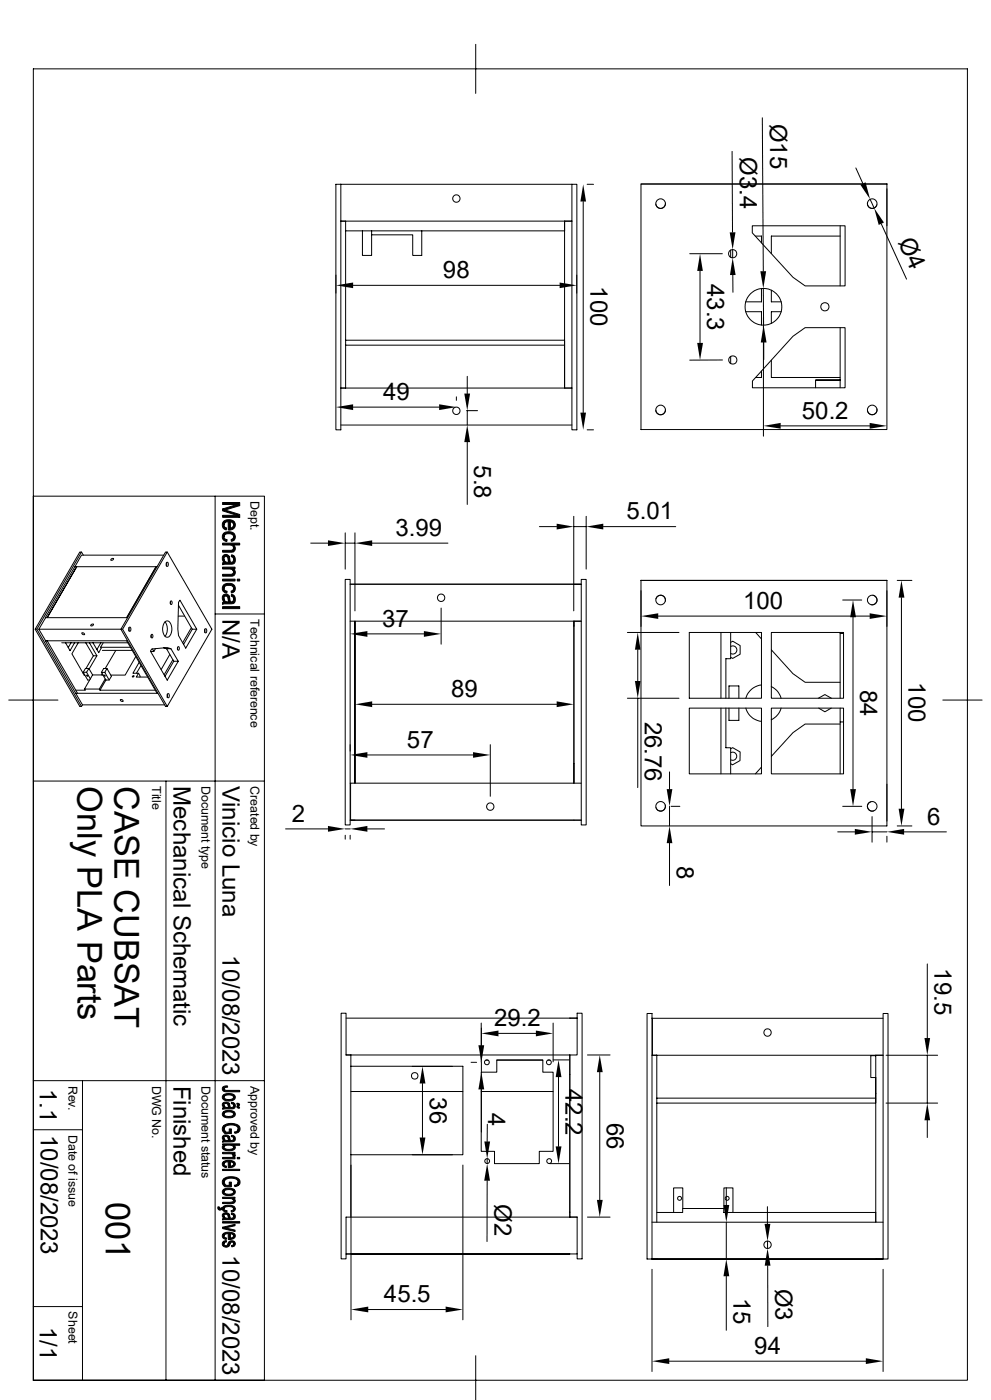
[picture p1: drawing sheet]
<svg xmlns="http://www.w3.org/2000/svg" width="297mm" height="420mm" viewBox="0 0 297 420" stroke-linecap="round" stroke-linejoin="round" font-family="sans-serif">
<g fill="none" stroke="#000" stroke-width=".3">
<path d="M142.6 13.3v14.7M10 20.7h279.9v393.4h-279.9zM228.5 35.3l.3 46.1M102.2 55.3v73.6h-1.5v-73.6h70.7M171.4 55.3h1.5v73.6h-1.5zM176 55.3h1.9M192.1 55.2h73.7v73.7h-73.7zM192.1 55.2h73.8M219.4 45.4l.1 24.3M256.5 50.4l2.1 4.7M260.8 59.8l1.2 2.6M265.8 56.6v11.1"/>
<path d="M103.6 66.3h65.6v3h-65.6zM103.6 66.3h-1.4M103.6 69.3v47.1M108.6 69.3v7.3h2.8v-7.3M126.4 69.3v7.3h-2.7v-6.2h-12.3M169.2 66.3h2.2h-2.2v50.1h2.2h-69.2M174.8 60.5v63.3M199.4 60.9a1.45 1.45 0 0 1-1.2 1.6 1.45 1.45 0 0 1-1.6-1.2M206.7 76.1h9.8M219 75v2.2M219.6 74.8v2.5M225.5 67.7h27.8v18.1h-12l-3.6-2.6-12.2-13.4z"/>
<path d="M226.4 70.8h1.8v2.1M251.8 67.7v18.1M251.8 70.8h-20.6v5.3M260 60.7a1.44 1.44 0 0 0 1.1 1.8 1.44 1.44 0 0 0 1.7-1.1M264.1 67.1l7.6 16.6M100.7 82.5v5.4M105.8 85.6h61.9M172.8 82.5v5.4M209.8 81.3v21.6M219.6 82.5l.1 5.2M223.5 93.5h4.7v4M228.2 86.6v4h-4.7"/>
<path d="M228.8 86.5l.1 11.1M228.8 95.2v35.7M231.2 87v3.6h2.9M234.1 93.5h-2.9v3.5M251.8 98.3v18M103.6 102.1h65.6v1.4M103.6 103.5h65.6M136.8 119v1.1M140 112.9v5.2M169.2 103.5v12.9M169.2 105h.1M216.5 108h-9.8"/>
<path d="M219 106.9v2.2M228.2 111.3v1.9h-1.7M228.9 102.7v5.2M231.2 108v5.2h20.6M237.7 100.9l3.6-2.6h12v18h-27.8v-2zM244.4 114h7.4h-7.4v2.3M102.2 127.5h69.2M105.8 122.1h25.8M139.9 123.2h3.2M140 123.2v4.3M140 132.6v18.7M176 128.9h1.9"/>
<path d="M199.4 122.9a1.44 1.44 0 0 1-1.3 1.5 1.44 1.44 0 0 1-1.5-1.3M234 127.8h26.6M262.8 122.7a1.43 1.43 0 0 1-1.1 1.7 1.43 1.43 0 0 1-1.7-1.1M10 148.8h69.2v265.3h-69.2M64.5 148.8v265.3M103.5 159.9v10.8M106.4 159.9v23.4M161.7 158h5.1M172 154.9v28.4M172 158h3.7M175.7 154.9v15.8M180.8 158h21.7"/>
<path d="M22.4 170h24.7M22.4 170l-8.8 15.3M23 170l-8.9 15.3M23.9 165.6h.5l-13.4 23.2h-.5zM24.4 165.6l.6 .9M33.4 167.6l.5-.1a.42 .42 0 0 1-.2 .5 .42 .42 0 0 1-.5-.1zM46.8 170l-8.8 15.3M49.1 166.5h-24.7l-2 3.5M49.6 165.6h.5l-13.4 23.2h-.5zM49.9 168.8v.9M49.9 168.8l.1-.1a.61 .61 0 0 1 .5 .6 .61 .61 0 0 1-.5 .6zM50.1 165.6l13.4 23.2-13.4 23.1"/>
<path d="M93.1 162.9h5.2M103.5 162.9h2.9M103.5 173.8h1.4v73.7h-1.4zM104.9 175.3h69.3zM111.5 162.9h22.7M174.2 173.8h1.5v73.7h-1.5zM192.1 174.1h73.7v73.7h-73.7zM192.1 177.2v10.7M196.6 179.6a1.45 1.45 0 0 1 1.8-1 1.45 1.45 0 0 1 1 1.8M261.6 178.6a1.45 1.45 0 0 1 1.2 1.6 1.45 1.45 0 0 1-1.6 1.2M268.9 174.1h4.4M270.2 179.3v63.3"/>
<path d="M10.5 188.8l13.4 23.1h.5l.3-.4M11 188.8l13.4 23.1M13.6 192.2l9.1 15.8M13.6 192.2h.5M13.7 185.3h-.1M14.1 192.2h.1M14.1 192.2l9.1 15.8M18.5 192.8h19.8M19.6 192.8l1.4 2.4 1.4-2.4M21.3 192.8l-.9 1.5M23.5 192.8l-2 3.3 3.8 6.5 .1-.1M24.5 189.9a.48 .48 0 0 1 .6 0 .48 .48 0 0 1 .1 .5l-.5-.1z"/>
<path d="M25.7 192.8l2.3 3.9h1l-2.3 4M26.8 192.8l2.2 3.9M27.4 187.3l.5-.1a.42 .42 0 0 1-.2 .5 .42 .42 0 0 1-.5-.1zM27.9 192.8l1.7 3 .7-1.3-.2-.3M28 196.7l-2.2 3.8M30.2 192.8l-1.2 2.1M30.7 195.1h8.9M30.9 192.8l-.8 1.4h9M34.7 195.1l-3.2 5.4M36.7 188.8l13.4 23.1h-.5l-13.4-23.1h-24.6l2.1 3.4h24.5h-.2l9.1 15.8M38.2 185.3h-24.5l-2.1 3.5M38.6 188.3v.9"/>
<path d="M38.7 188.3l.1-.1a.61 .61 0 0 1 .4 .6 .61 .61 0 0 1-.4 .6zM38.7 189.2v.1M40.7 197l-3.2 5.5h-4.3M41.7 198.7l-1.9 3.3h1.7l-.6 1.1h3.3M42.2 199.6l-1.3 2.4M45.2 195.5h.9M45.3 190.5v.6M45.4 190.3a.52 .52 0 0 1 .4 .5 .52 .52 0 0 1-.4 .5l-.1-.5zM46.6 194.6l-.5 .9-.4-.9M49.1 194.4l.8 .2 2.2 3.8-2.7 4.5M49.4 186.6a3.6 3.6 0 0 1 0 4.3M49.6 186.4a1.28 1.28 0 0 1 1.8 1.4 3.1 3.1 0 0 1-1 3.3 1.68 1.68 0 0 1-1.6-1.9l.1-1.4z"/>
<path d="M49.9 194.6h1.3l-1.1-.3-4.6 .4-.4 .6 5 8.7 3.3-5.6M50.9 196.3l-2.6 4.6M51.1 180.5v.6M51.2 180.3a.52 .52 0 0 1 .4 .5 .52 .52 0 0 1-.4 .5l-.2-.5zM51.2 194.6l2.2 3.8h-1.3M51.8 197.9l-2.6 4.5M53.2 194.8h.1M53.2 194.2v.6M53.3 194a.52 .52 0 0 1 .5 .5 .52 .52 0 0 1-.5 .5l-.1-.5zM53.4 184.8h1.9M53.5 181.6l4.1 7.2-2.6 4.5M57.4 188.3l-2.7 4.5"/>
<path d="M57.6 188.8h1.4l-3.3 5.6-2.2-3.7-.2-2 .2-8 .4-.7 5.1 8.8M61.3 188.8v.9M61.4 188.8l.1-.2a.61 .61 0 0 1 .5 .6 .61 .61 0 0 1-.5 .6zM64.5 184.2h14.7M104.9 186.4h69.3M106.4 186.4v48.5M110.1 190.2h16.9M132.2 182.4v10.9M172 187.8h.1M172 186.4v48.6M188 189.7h15.5M191.1 194.9v9.4"/>
<path d="M197.3 184.8h63.3M206.6 189.7h21.6v19.8h-21.6zM216.1 189.7v19.8M219 192.7l.6-.3 2.2 1.3v2.6l-2.2 1.2-.6-.3M219 189.7v7.9h-1.4v11.9M219 193.9a1.22 1.22 0 0 1 1.9 1.1 1.22 1.22 0 0 1-1.9 1M226.5 189.7l1.7 2M231.2 189.7h21.6v19.8h-21.6zM231.2 194.9l6.5 7.2 3.6 2.6h10.5M251.8 189.7v19.8M251.8 190h1M252.6 180h5.7"/>
<path d="M255.7 185.2v51.5M2.6 210h14.8M22.7 208h.1M24.7 211.5h24.6M25 201.8l-.1 .2M25.3 206.7l.2 .4h-2.8M26 201.7h-1.1l1.4 2.3h.5M26.6 200.5h-1l-.7 1.2M27.1 203.7l-1.8 3h4.5M27.8 202.5l-1.2-2-.6 1.2 1.1 2 .6-1.2h3.2M30.6 202.1l-.2 .4M31.4 201.7l.6-1.2 1.4 2.4-.7 1.1h-.9l-1.8 3.1h16.5"/>
<path d="M31.5 203.7l-1.1-2h1l1.3 2.3M31.8 204l-.3-.3-1.7 3 .2 .4M32 200.5h-.9l-.7 1.2M36.1 209.9a.48 .48 0 0 1 .5 0 .48 .48 0 0 1 .2 .5l-.5-.1zM41.5 202l.5 .9-.1 .2M47.1 208h-24.4l2 3.5M47.1 208h.2M50.1 208.2l.1 .8M50.2 208.2l.1-.1a.61 .61 0 0 1 .5 .6 .61 .61 0 0 1-.5 .6zM111.5 211.3h55.3M188 209.5h15.5M191.1 209.5v26.8"/>
<path d="M206.6 212.4h21.6v19.8h-21.6zM216.1 212.4v19.8M217.6 212.4v11.9h1.4v7.9M218.5 209.5v-3.7h2.9v3.7M218.5 212.4v3.7h2.9v-3.7M223.5 212.4a5.5 5.5 0 0 0 4.7 4M228.2 205.5a5.5 5.5 0 0 0-4.7 4M231.1 206a5.2 5.2 0 0 1 3 3.5M231.2 212.4h21.6v19.8h-21.6zM234.1 212.4a5.6 5.6 0 0 1-3 3.5M245.3 209.5l1.9-1.1 2 1.1M245.4 212.4l1.8 1.1 1.9-1.1"/>
<path d="M251.8 212.4v19.8M251.8 216.6h1M251.8 217.2h-10.5l-3.6 2.6-6.5 7.1M282.6 210h11.7M10 234.3h69.2M49.7 234.3v179.8M104.9 234.9h.2M104.9 223.4v1.9M110.1 226.5h31.7M146.9 223.4v15.5M172 229.1h.1M174.2 234.9h-69.1v11.1h69.1h-69.3"/>
<path d="M200.7 231.6v5.1M219 224.6l.6-.3 2.2 1.3v2.6l-2.3 1.2-.5-.3M219 225.8a1.23 1.23 0 0 1 1.8 1.1 1.23 1.23 0 0 1-1.8 1.1M228.2 230.1l-1.8 2.1M85.6 248.7h12.7M103.5 250.6v1.2M103.5 248.7h1.4M104.9 250.6v1.2M110.1 248.7h5.1M199.4 241.5a1.45 1.45 0 0 1-1 1.8 1.45 1.45 0 0 1-1.8-1M200.7 241.9v5.9M200.7 252.9v12.7"/>
<path d="M201.1 241.9h2.7M251.1 249.6h5.1M252.6 241.9h5.7M261 240.5a1.42 1.42 0 0 0-.9 1.8 1.42 1.42 0 0 0 1.7 .9M261.4 245v7.6M261.4 249.6h4.4M265.8 250.9v1.7M268.9 247.8h4.4M271 249.6h12.6M277.9 289.2v22.2M105.2 319.9h33.5v26.5h-33.5M105.2 316.5v48.6"/>
<path d="M123.5 319.9h12.1M141.2 318.7h1.6M144.2 306.9v11.7M144.3 308.4v5.2M144.3 318.7v2.9M145.6 318.1h.7M148.9 318.1h13.8M149.4 310h11.2M164.2 318.1h.7M165.8 306.9v11.7M165.8 318h4.7M170.8 316.5h-67.1v-12.5h-1.5v73.7h1.5v-1.5h67.1"/>
<path d="M170.8 316.5h2.2v-12.5h1.5v73.7h-1.5v-1.5M170.8 316.5v48.6h2.2M173 305.4h-69.3M176.1 316.5h6.7M195.4 316.6h1.5M195.5 305.5h-.1M196.9 316.6v50M262.5 316.6l-1.5 .1v6.6h1.5v6.1h-65.6M262.5 316.6v50h2.2M264.7 305.5h-69.2v11.1h69.2h-2.2M264.7 304h1.4v73.7h-1.4zM265.6 316.6h15.4"/>
<path d="M277.9 316.6v14.3M10 338.9h14.7M10 324.2h69.2M24.7 324.2v89.9M105.2 327.4h33.5M126.6 325v16.2M144.2 327.4h21.6M144.2 321.6h4.7v-3.6h13.8v3.6h3.1v23.8h-4.2v3.7h-13.4v-3.7h-4zM144.3 326.8v12.8M146 337.3v5.1M167.4 323.1v20.8M170.8 322.4h.1"/>
<path d="M179.7 321.6v38.4M262.5 329.4v1.5h-65.6M262.5 328h.1M265.6 330.9h15.4M277.9 336.1v5.1M105.2 349.5v46.4M123.5 346.4h12.1M138.7 349.5v46.4M146 354.2v18.2M146 347.6v1.5M164.7 349.1h5.8M217.7 356.3v5.2"/>
<path d="M103.7 365.1h69.3v11.1h-69.3zM170.8 363.6h.1M176.1 365.1h6.7M195.4 377.7v-73.7h-1.5v73.7h70.8M204.6 362.5v-6.1h-2.7v7.3M216.9 362.5l.1-6.1h2.7v7.3M216.9 362.5h-12.3v1.2h-7.8M216.9 362.5v1.2h45.6v2.9h-67.1M217.7 366.6v11.1M230 362v5.2M230 372.3v2.2M230.1 379.7v18.3"/>
<path d="M10 392h14.7M110.4 392.9h23.2M195.4 380.8v30.6M217.7 382.9v16.2M264.7 380.8v30.6M142.6 406.7v13.2M200.6 408.3h58.9"/>
<circle cx="136.8" cy="59.6" r="1.11"/>
<circle cx="198" cy="61.1" r="1.43"/>
<circle cx="219.6" cy="76.1" r="1.23"/>
<circle cx="261.4" cy="61.1" r="1.43"/>
<circle cx="228.8" cy="92" r="5.5"/>
<circle cx="247.2" cy="92" r="1.23"/>
<circle cx="219.6" cy="108" r="1.23"/>
<circle cx="136.8" cy="123.2" r="1.11"/>
<circle cx="198" cy="123" r="1.43"/>
<circle cx="261.4" cy="123" r="1.43"/>
<circle cx="132.2" cy="179.3" r="1.11"/>
<circle cx="198" cy="180" r="1.43"/>
<circle cx="261.4" cy="180" r="1.43"/>
<circle cx="26.1" cy="202.7" r=".21"/>
<circle cx="31.3" cy="202.7" r=".21"/>
<circle cx="39.9" cy="202.9" r=".25"/>
<circle cx="146.9" cy="242" r="1.11"/>
<circle cx="198" cy="241.9" r="1.43"/>
<circle cx="261.4" cy="241.9" r="1.43"/>
<circle cx="145.9" cy="318.7" r=".73"/>
<circle cx="164.5" cy="318.7" r=".73"/>
<circle cx="230" cy="309.8" r="1.11"/>
<circle cx="124.3" cy="322.7" r=".98"/>
<circle cx="146" cy="348.3" r=".73"/>
<circle cx="164.6" cy="348.3" r=".73"/>
<circle cx="203.7" cy="359.5" r=".59"/>
<circle cx="217.9" cy="359.5" r=".59"/>
<circle cx="230" cy="373.4" r="1.11"/>
</g>
<g fill="#000" stroke="#000" stroke-width=".3">
<path d="M67.1 156.3v1.3l.4 .6 .4 .2-.1 .6a1.51 1.51 0 0 1-1.1-1.1 1.51 1.51 0 0 1 .4-1.6z" fill-rule="evenodd"/>
<path d="M67.2 156.3a2.73 2.73 0 0 1 2.8 0v1.2l-.3-.7-.8-.3v2.5h-.5v-2.5l-.9 .3-.4 .7z" fill-rule="evenodd"/>
<path d="M68.9 156.5v1.9l.6-.1 .4-.4 .1-1.6a1.53 1.53 0 0 1 .4 1.8 1.53 1.53 0 0 1-1.5 .9z" fill-rule="evenodd"/>
<path d="M66.7 152.7l5.1 1.6v.9l-.8-.6-4.3-1.4z" fill-rule="evenodd"/>
<path d="M66.7 152.7l4.4-1.4 .7 .4-4.3 1.3z" fill-rule="evenodd"/>
<path d="M66.7 154.6h4.3l.8 .6h-5.1z" fill-rule="evenodd"/>
<path d="M66.7 150.7h5.1v1l-.7-.4h-4.4z" fill-rule="evenodd"/>
<path d="M67.1 167.6l.1 1.1z" fill-rule="evenodd"/>
<path d="M67.1 179.5l.1 1.1z" fill-rule="evenodd"/>
<path d="M66.9 160.1l.2-.2 .1 1.5 .9 .5-.1 .5a1.42 1.42 0 0 1-1.3-.8 1.42 1.42 0 0 1 .2-1.5z" fill-rule="evenodd"/>
<path d="M66.9 175.6l.2-.2v1.3l.3 .4 .7 .3-.1 .5a1.42 1.42 0 0 1-1.3-.8 1.42 1.42 0 0 1 .2-1.5z" fill-rule="evenodd"/>
<path d="M66.9 166.6a1.1 1.1 0 0 1 1.7 .2l-.1 1.8a1.68 1.68 0 0 0-.8-1.6l-.5 .3-.1 1.3a1.56 1.56 0 0 1-.2-2z" fill-rule="evenodd"/>
<path d="M66.9 178.5a1.16 1.16 0 0 1 1.7 .2l-.1 1.8a1.69 1.69 0 0 0-.8-1.7l-.5 .3-.1 1.4a1.53 1.53 0 0 1-.2-2z" fill-rule="evenodd"/>
<path d="M66.7 165.1h2.8l.4-.3 .1-.4v1.1l-.4 .2h-2.9z" fill-rule="evenodd"/>
<path d="M69.9 170.6l.1 1z" fill-rule="evenodd"/>
<path d="M69.3 161.8l.5-.2 .2-.5v1l-.7 .3z" fill-rule="evenodd"/>
<path d="M69.4 166.5l.6 .2v1.2l-.1-.6-.6-.3z" fill-rule="evenodd"/>
<path d="M70 176.5v1.1l-.7 .3v-.6l.6-.3z" fill-rule="evenodd"/>
<path d="M69.4 178.3l.6 .3v1.1l-.1-.5-.6-.3z" fill-rule="evenodd"/>
<path d="M66.7 170.1h3.7v.5h-.5v.6l-.7-.5h-2.5z" fill-rule="evenodd"/>
<path d="M66.7 173.7h3.7v.6h-3.7z" fill-rule="evenodd"/>
<path d="M67.1 159.9a2.04 2.04 0 0 1 3.4 1.3l-.5 .9v-1a1.63 1.63 0 0 0-2.8-.4l-.1 .3z" fill-rule="evenodd"/>
<path d="M70 163.5a1.24 1.24 0 0 1 0 2z" fill-rule="evenodd"/>
<path d="M67.2 168l.4 .6 1 .1v-1.9l.3 1.2a.58 .58 0 0 0 .7 .7 .58 .58 0 0 0 .4-.8v-1.2a1.43 1.43 0 0 1 .5 1.6 1.43 1.43 0 0 1-1.4 .9l-2.4 .2v-.6l.5-.1z" fill-rule="evenodd"/>
<path d="M66.7 172.3l3-.1 .3-.5v-1a1.19 1.19 0 0 1 .4 1.5 1.19 1.19 0 0 1-1.4 .6h-2.3z" fill-rule="evenodd"/>
<path d="M67.1 175.4a1.97 1.97 0 0 1 2.2-.4 1.97 1.97 0 0 1 1.2 1.8l-.5 .8v-1.1a1.67 1.67 0 0 0-2.7-.5l-.2 .5z" fill-rule="evenodd"/>
<path d="M67.2 179.9l.6 .6 .8 .1v-1.9l.3 1a.61 .61 0 0 0 .5 .9 .61 .61 0 0 0 .6-.9v-1.1a1.43 1.43 0 0 1 .5 1.6 1.43 1.43 0 0 1-1.4 .9l-2.4 .2v-.6l.5-.1z" fill-rule="evenodd"/>
<path d="M66.7 162.9h5.1v.6h-1.8v2v-1.2l-.2-.5-.9-.3h-2.2z" fill-rule="evenodd"/>
<path d="M71.1 173.7h.7v.6h-.7z" fill-rule="evenodd"/>
<path d="M66.7 182h5.1v.6h-5.1z" fill-rule="evenodd"/>
<path d="M67.1 331.5l.1 .8z" fill-rule="evenodd"/>
<path d="M66.8 326.1l1.4-.3v.3l-.9 .3-.1 1a.83 .83 0 0 1-.4-1.3z" fill-rule="evenodd"/>
<path d="M66.9 330.8a1.54 1.54 0 0 1 1.7 .2l-.1 1.2a.97 .97 0 0 0-1.1-1.1l-.3 .4v.7a.86 .86 0 0 1-.2-1.4z" fill-rule="evenodd"/>
<path d="M67.2 328.3l1.2-.3 1.1 .1 .5 .2v.9a1.8 1.8 0 0 0-2.9 0z" fill-rule="evenodd"/>
<path d="M69.4 330.7l.6 .1v.9l-.1-.4-.6-.3z" fill-rule="evenodd"/>
<path d="M67.1 333.4l1.1-.3 1.3 .1 .5 .2v.8a1.87 1.87 0 0 0-2.9 0z" fill-rule="evenodd"/>
<path d="M66.8 328.5l.3-.1v.8a1.88 1.88 0 0 0 2.9 .1v-1a1.07 1.07 0 0 1 .4 1.4 1.07 1.07 0 0 1-1.3 .5h-1.1a1.12 1.12 0 0 1-1.1-.4 1.12 1.12 0 0 1-.1-1.3z" fill-rule="evenodd"/>
<path d="M67.2 331.8l.4 .4h1v-1.2l.1 .2a.78 .78 0 0 0 .3 .8 .78 .78 0 0 0 .8 .1l.2-.4v-.9a1.01 1.01 0 0 1 .4 1.4 1.01 1.01 0 0 1-1.3 .5l-2.4 .1v-.4l.5-.1z" fill-rule="evenodd"/>
<path d="M66.8 333.6l.3-.2v.8a1.84 1.84 0 0 0 2.9 .1v-.9a1.05 1.05 0 0 1 .4 1.3 1.05 1.05 0 0 1-1.2 .6h-1.2a1.12 1.12 0 0 1-1.1-.5 1.12 1.12 0 0 1-.1-1.2z" fill-rule="evenodd"/>
<path d="M71.3 331.4l.1 1-.4-.3z" fill-rule="evenodd"/>
<path d="M70.2 339.6l.8-.2 .4-.7v1l-1 .3z" fill-rule="evenodd"/>
<path d="M71 331a.57 .57 0 0 1 .8 .2 .57 .57 0 0 1-.3 .8l-.1 .4-.1-1-.3-.1z" fill-rule="evenodd"/>
<path d="M71.5 332l.3 .1v.3h-.3z" fill-rule="evenodd"/>
<path d="M67.2 326.6l.6 .5h4v.4h-4.3l-.3-.1z" fill-rule="evenodd"/>
<path d="M67.3 337.5l1.7-.5 1.8 .3a1.33 1.33 0 0 1 1.1 1 1.33 1.33 0 0 1-.5 1.4v-1a2.29 2.29 0 0 0-3.1-1.1 1.25 1.25 0 0 0-1.1 1.1z" fill-rule="evenodd"/>
<path d="M66.7 350.8h5.1v.4h-5.1z" fill-rule="evenodd"/>
<path d="M67.1 341.4l.1 .8z" fill-rule="evenodd"/>
<path d="M67.1 343.6v.6z" fill-rule="evenodd"/>
<path d="M66.8 348.6l.3-.2v.9l.8 .5-.1 .5a1.05 1.05 0 0 1-1-.5 1.05 1.05 0 0 1 0-1.2z" fill-rule="evenodd"/>
<path d="M66.9 340.7a1.45 1.45 0 0 1 1.7 .2l-.1 1.2a.94 .94 0 0 0-1.2-1.1l-.2 1.1a.88 .88 0 0 1-.2-1.4z" fill-rule="evenodd"/>
<path d="M67 337.7l.2-.1 .1 1.3 .5 .7h.9v-.9h.6v1.4h-1.9l-.2-.2-.6-.9 .1-.8z" fill-rule="evenodd"/>
<path d="M67 353.7l.2-.1 .1 1.3 .4 .7h1v-1h.6v1.4h-1.9l-.4-.4-.4-.7 .1-.7z" fill-rule="evenodd"/>
<path d="M69.9 359.5l.1 .7z" fill-rule="evenodd"/>
<path d="M69.4 340.6l.6 .1v.9l-.2-.5-.5-.1z" fill-rule="evenodd"/>
<path d="M67.1 348.4l1-.3 1.7 .2 .2 .1v.8l-.3-.5-.8-.2v1.8h-.5v-1.8l-.9 .2-.4 .6z" fill-rule="evenodd"/>
<path d="M67.1 356.7l1.1-.3 1.3 .1 .5 .2v.8a1.87 1.87 0 0 0-2.9 0z" fill-rule="evenodd"/>
<path d="M66.7 345.7h3.7v.4h-.5l-.1 .4-.7-.4h-2.4z" fill-rule="evenodd"/>
<path d="M66.7 347.2h3.7v.4h-3.7z" fill-rule="evenodd"/>
<path d="M66.7 359.2h3.7v.3h-.5v.4l-.9-.4h-2.3z" fill-rule="evenodd"/>
<path d="M67.2 341.7l.5 .4h.9v-1.2l.1 .2a.9 .9 0 0 0 .9 1l.4-.4v-1a1.01 1.01 0 0 1 .4 1.4 1.01 1.01 0 0 1-1.3 .5l-2.4 .1v-.4l.5-.1z" fill-rule="evenodd"/>
<path d="M66.7 343.9l.4-.3v.6a1.95 1.95 0 0 0 2.9 0v-.6a.81 .81 0 0 1 .4 1 .81 .81 0 0 1-.9 .5l-1.2 .1a1.29 1.29 0 0 1-1.6-1.3z" fill-rule="evenodd"/>
<path d="M69.9 346.1l.6 .3-.1 .5-.7-.1z" fill-rule="evenodd"/>
<path d="M68.9 348.5v1.3h.4l.6-.3 .1-1.1a1 1 0 0 1 .4 1.3 1 1 0 0 1-1.2 .5l-.3 .1z" fill-rule="evenodd"/>
<path d="M66.8 357l.3-.3v.8a1.84 1.84 0 0 0 2.9 .2v-1a1.05 1.05 0 0 1 .4 1.3 1.05 1.05 0 0 1-1.2 .6h-1.2a1.12 1.12 0 0 1-1.1-.4 1.12 1.12 0 0 1-.1-1.2z" fill-rule="evenodd"/>
<path d="M70.2 355.6l.9-.4 .3-.6-.1 1.1-.9 .3z" fill-rule="evenodd"/>
<path d="M66.7 343.2h5.1v.4h-1.8v.6a2.14 2.14 0 0 0-2.8-.2v-.5h-.5z" fill-rule="evenodd"/>
<path d="M71.1 347.2h.7v.4h-.7z" fill-rule="evenodd"/>
<path d="M67.3 353.5l.7-.4 1.3-.1 1.7 .4a1.29 1.29 0 0 1 .9 1 1.29 1.29 0 0 1-.5 1.2v-1a2.29 2.29 0 0 0-3.1-1.1 1.25 1.25 0 0 0-1.1 1.1z" fill-rule="evenodd"/>
<path d="M65.3 362l.4 .1v.9l-.4-.4z" fill-rule="evenodd"/>
<path d="M66.7 366.5h5.1v.4h-5.1z" fill-rule="evenodd"/>
<path d="M67.1 364.7l.1 .8z" fill-rule="evenodd"/>
<path d="M66.8 370.2l.3-.2v.9l.2 .3 .6 .2-.1 .4a1.05 1.05 0 0 1-1-.5 1.05 1.05 0 0 1 0-1.1z" fill-rule="evenodd"/>
<path d="M67.1 372.4l.7-.2 .1 .4-.5 .1-.3 .5z" fill-rule="evenodd"/>
<path d="M65.7 362.3l.1 .3h.3l.2-.3 .4 .1 .4-.5v.8l.5 .4 .5 .1-.1 .4a1.51 1.51 0 0 1-1.5-1l-.2 .3-.6 .1z" fill-rule="evenodd"/>
<path d="M66.9 364a1.36 1.36 0 0 1 1.7 .2l-.1 1.2a.94 .94 0 0 0-1.2-1l-.2 1a.86 .86 0 0 1-.2-1.4z" fill-rule="evenodd"/>
<path d="M69.3 363.2l.5-.2 .2-.4v.8l-.7 .2z" fill-rule="evenodd"/>
<path d="M69.4 363.9l.6 .2v.8l-.1-.4-.6-.2z" fill-rule="evenodd"/>
<path d="M67.1 370l.7-.3h1.5l.7 .3v.8l-.3-.5-.8-.2v1.7h-.5v-1.7l-.8 .1-.5 .6z" fill-rule="evenodd"/>
<path d="M66.9 372.5l.2-.1v.8a.65 .65 0 0 0 .8 .5 .65 .65 0 0 0 .5-.8 1.15 1.15 0 0 1 1.6-.5v.7a.56 .56 0 0 0-.6-.5 .56 .56 0 0 0-.5 .7 1.11 1.11 0 0 1-1.5 .8 1.11 1.11 0 0 1-.5-1.6z" fill-rule="evenodd"/>
<path d="M66.7 368.2l3.7 .8v.4l-3.7-.8z" fill-rule="evenodd"/>
<path d="M66.7 368.2l3.7-.9v.4l-2.9 .6z" fill-rule="evenodd"/>
<path d="M66.7 360.7l2.9-.1 .4-.3v-.8a.83 .83 0 0 1 .4 1.1 .83 .83 0 0 1-1 .5h-2.7z" fill-rule="evenodd"/>
<path d="M67.1 361.9l1.1-.3a1.78 1.78 0 0 1 2.3 1.1l-.5 .7v-.8a1.99 1.99 0 0 0-2.9-.1z" fill-rule="evenodd"/>
<path d="M67.2 365l.5 .4 .9 .1v-1.3l.1 .2a.9 .9 0 0 0 .9 1.1l.4-.5v-.9a1.01 1.01 0 0 1 .4 1.3 1.01 1.01 0 0 1-1.3 .5l-2.4 .1v-.4l.5-.1z" fill-rule="evenodd"/>
<path d="M68.9 370.1v1.3l1-.3 .1-1.1a.98 .98 0 0 1 .5 1.1 .98 .98 0 0 1-1.2 .7h-.4z" fill-rule="evenodd"/>
<path d="M70 372.4a.9 .9 0 0 1 .5 1 .9 .9 0 0 1-1 .7l-.1-.5 .4-.1 .2-.3z" fill-rule="evenodd"/>
</g>
<g fill="#000">
<path d="M257.9 55.4l1.5-.7 1.4 5.1zM174.8 55.3l.8 5.2h-1.7zM218.7 69.7h1.7l-.8 5.1zM262 62.4l2.9 4.4-1.5 .7zM100.7 85.6l5.1-.8v1.6zM167.7 84.8l5.1 .8-5.1 .8zM209.8 76.1l.9 5.2h-1.7zM219.6 77.3l.9 5.2h-1.7zM227.9 81.4h1.7l-.8 5.1zM139.1 118.1h1.8l-.9 5.1zM209 102.9h1.7l-.9 5.1zM228.9 97.6l.8 5.1h-1.7z"/>
<path d="M100.7 122.1l5.1-.8v1.7zM131.6 121.3l5.2 .8-5.2 .9zM140 127.5l.9 5.1h-1.8zM173.9 123.8h1.7l-.8 5.1zM228.8 127.8l5.2-.9v1.7zM260.6 126.9l5.2 .9-5.2 .8zM166.8 157.1l5.2 .9-5.2 .8zM175.7 158l5.1-.9v1.7zM98.3 162.1l5.2 .8-5.2 .9zM106.4 162.9l5.1-.8v1.7zM270.2 174.1l.9 5.2h-1.8zM104.9 190.2l5.2-.9v1.8z"/>
<path d="M127 189.3l5.2 .9-5.2 .9zM191.1 189.7l.9 5.2h-1.7zM192.1 184.8l5.2-.8v1.7zM255.7 180l.8 5.2h-1.7zM260.6 184l5.2 .8-5.2 .9zM106.4 211.3l5.1-.9v1.7zM166.8 210.4l5.2 .9-5.2 .8zM190.3 204.3h1.7l-.9 5.2zM104.9 226.5l5.2-.9v1.7zM141.8 225.6l5.1 .9-5.1 .8zM199.8 236.7h1.7l-.8 5.2zM254.8 236.7h1.7l-.8 5.2z"/>
<path d="M98.3 247.8l5.2 .9-5.2 .8zM104.9 248.7l5.2-.9v1.7zM200.7 247.8l.8 5.1h-1.7zM256.2 248.7l5.2 .9-5.2 .8zM265.8 249.6l5.2-.9v1.7zM269.3 242.6h1.8l-.9 5.2zM143.4 313.6h1.7l-.8 5.1zM144.2 310l5.2-.8v1.7zM160.6 309.2l5.2 .8-5.2 .9zM277.1 311.4h1.7l-.9 5.2zM126.6 319.9l.9 5.1h-1.7zM144.3 321.6l.8 5.2h-1.7z"/>
<path d="M167.4 318l.9 5.1h-1.8zM179.7 316.5l.9 5.1h-1.7zM277.9 330.9l.9 5.2h-1.7zM125.8 341.2h1.7l-.9 5.2zM146 349.1l.9 5.1h-1.8zM145.2 342.4h1.7l-.9 5.2zM166.5 343.9h1.8l-.9 5.2zM178.9 360h1.7l-.9 5.1zM216.8 361.5h1.8l-.9 5.1zM229.2 367.2h1.7l-.9 5.1zM230 374.5l.9 5.2h-1.7zM105.2 392.9l5.2-.9v1.7z"/>
<path d="M133.6 392l5.1 .9-5.1 .8zM217.7 377.7l.9 5.2h-1.8zM195.4 408.3l5.2-.8v1.7zM259.5 407.5l5.2 .8-5.2 .9z"/>
</g>
<g font-size="10.3">
<text x="23.2" y="235.8" transform="rotate(90 23.2 235.8)">Only PLA Parts</text>
<text x="34.3" y="235.8" transform="rotate(90 34.3 235.8)">CASE CUBSAT</text>
<text x="31.7" y="360.6" transform="rotate(90 31.7 360.6)">001</text>
</g>
<g font-size="7.2">
<text x="230.8" y="37.1" transform="rotate(90 230.8 37.1)">Ø15</text>
<text x="221.7" y="47.2" transform="rotate(90 221.7 47.2)">Ø3.4</text>
<text x="269.1" y="72.5" transform="rotate(66 269.1 72.5)">Ø4</text>
<text x="132.8" y="83.4">98</text>
<text x="177" y="85.9" transform="rotate(90 177 85.9)">100</text>
<text x="212" y="85.2" transform="rotate(90 212 85.2)">43.3</text>
<text x="114.8" y="120">49</text>
<text x="240.3" y="125.6">50.2</text>
<text x="142.2" y="139.6" transform="rotate(90 142.2 139.6)">5.8</text>
<text x="187.7" y="155.8">5.01</text>
<text x="118.5" y="160.8">3.99</text>
<text x="66.7" y="185.7" transform="rotate(90 66.7 185.7)">N/A</text>
<text x="222.7" y="182.7">100</text>
<text x="114.6" y="188">37</text>
<text x="135.2" y="209.1">89</text>
<text x="257.8" y="207" transform="rotate(90 257.8 207)">84</text>
<text x="272.3" y="204.7" transform="rotate(90 272.3 204.7)">100</text>
<text x="193.3" y="216.5" transform="rotate(90 193.3 216.5)">26.76</text>
<text x="122" y="224.3">57</text>
<text x="52" y="235.8" transform="rotate(90 52 235.8)">Mechanical Schematic</text>
<text x="66.7" y="235.8" transform="rotate(90 66.7 235.8)">Vinicio Luna</text>
<text x="87.5" y="246.6">2</text>
<text x="277.9" y="247.4">6</text>
<text x="202.8" y="259.9" transform="rotate(90 202.8 259.9)">8</text>
<text x="66.7" y="286.6" transform="rotate(90 66.7 286.6)">10/08/2023</text>
<text x="280.1" y="290.5" transform="rotate(90 280.1 290.5)">19.5</text>
<text x="148.1" y="307.8">29.2</text>
<text x="12" y="326.6" transform="rotate(90 12 326.6)">1.1</text>
<text x="52" y="325.7" transform="rotate(90 52 325.7)">Finished</text>
<text x="128.8" y="329.2" transform="rotate(90 128.8 329.2)">36</text>
<text x="169.5" y="326.6" transform="rotate(90 169.5 326.6)">42.2</text>
<text x="146.3" y="333.9" transform="rotate(90 146.3 333.9)">4</text>
<text x="12.2" y="340.4" transform="rotate(90 12.2 340.4)">10/08/2023</text>
<text x="181.9" y="336.8" transform="rotate(90 181.9 336.8)">66</text>
<text x="148.3" y="361.1" transform="rotate(90 148.3 361.1)">Ø2</text>
<text x="66.7" y="376.6" transform="rotate(90 66.7 376.6)">10/08/2023</text>
<text x="219.8" y="389.3" transform="rotate(90 219.8 389.3)">15</text>
<text x="232.4" y="386.6" transform="rotate(90 232.4 386.6)">Ø3</text>
<text x="115.1" y="390.7">45.5</text>
<text x="12" y="398" transform="rotate(90 12 398)">1/1</text>
<text x="226.1" y="406.2">94</text>
</g>
<g font-size="3.7">
<text x="75.1" y="150.3" transform="rotate(90 75.1 150.3)">Dept.</text>
<text x="75.1" y="185.7" transform="rotate(90 75.1 185.7)">Technical reference</text>
<text x="45.6" y="235.8" transform="rotate(90 45.6 235.8)">Title</text>
<text x="60.4" y="235.8" transform="rotate(90 60.4 235.8)">Document type</text>
<text x="75.1" y="235.8" transform="rotate(90 75.1 235.8)">Created by</text>
<text x="20.6" y="325.7" transform="rotate(90 20.6 325.7)">Rev.</text>
<text x="45.6" y="325.7" transform="rotate(90 45.6 325.7)">DWG No.</text>
<text x="60.4" y="325.7" transform="rotate(90 60.4 325.7)">Document status</text>
<text x="75.1" y="325.7" transform="rotate(90 75.1 325.7)">Approved by</text>
<text x="20.6" y="340.4" transform="rotate(90 20.6 340.4)">Date of issue</text>
<text x="20.6" y="393.4" transform="rotate(90 20.6 393.4)">Sheet</text>
</g>
</svg>
